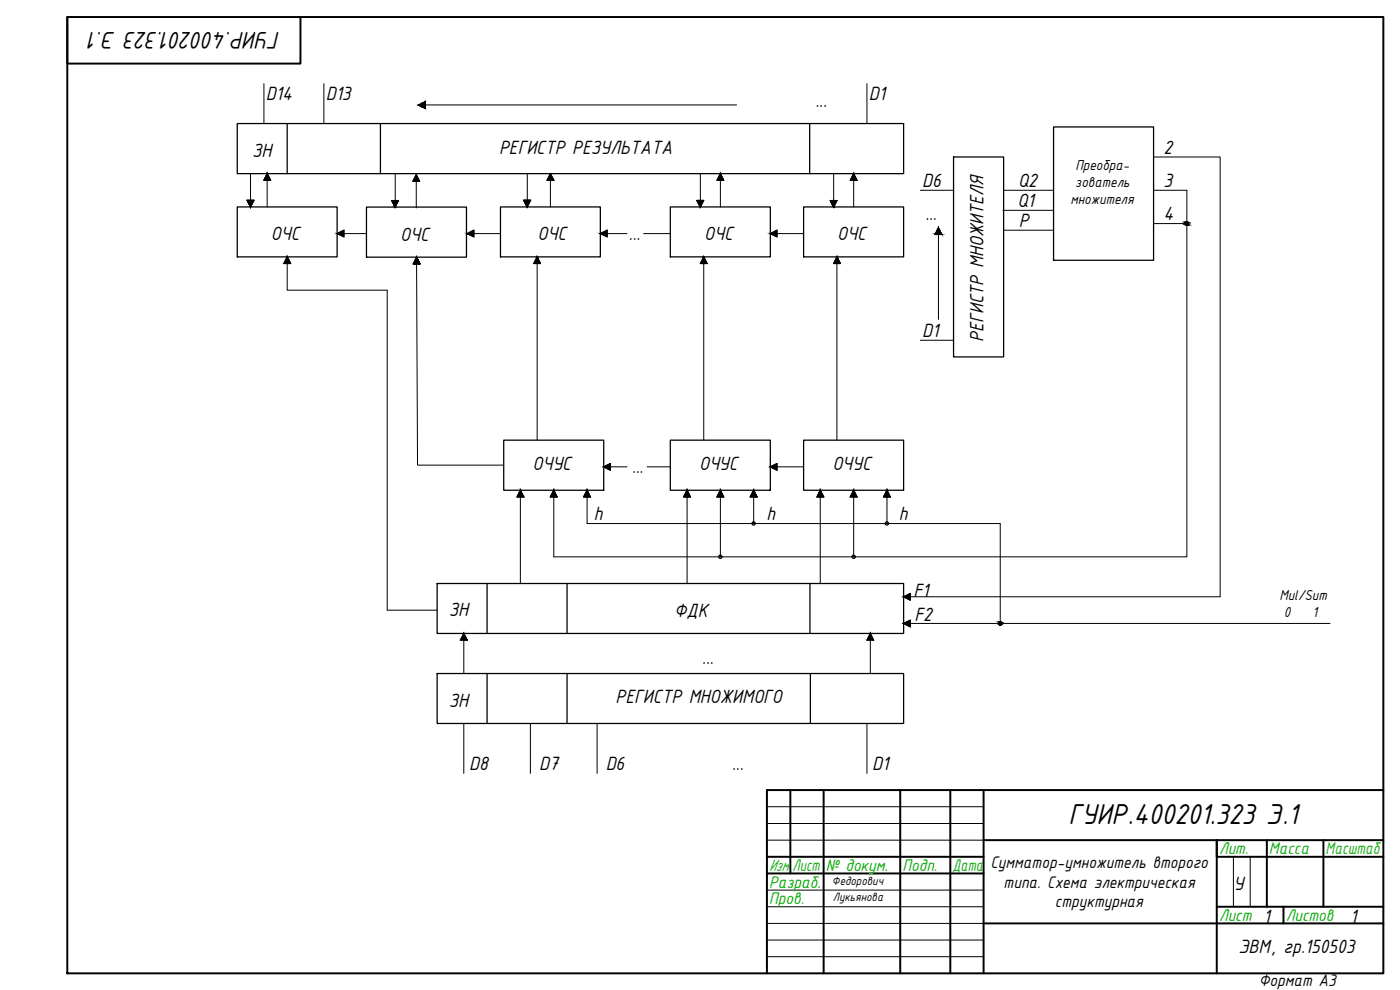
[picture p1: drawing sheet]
<svg xmlns="http://www.w3.org/2000/svg" width="420mm" height="297mm" viewBox="0 0 420 297" stroke-linecap="round" stroke-linejoin="round" font-family="sans-serif">
<!-- layer: 0 -->
<g fill="none" stroke="#000" stroke-width=".59">
<path d="M20.2 5.1h395v286.9h-395zM20.2 5.1v14h70v-14M237.2 237.1v25M247.2 237.1v54.9M270.2 237.1v54.9M285.2 237.1v54.9M295.2 237.1v54.9M415.2 237.1h-185v54.9M230.2 257.1h65M295.2 252.1h120M380.2 252.1v20M397.2 252.1v20"/>
<path d="M415.2 257.1h-50v-5v39.9M230.2 262.1h65M295.2 277.1h120M365.2 272.1h50M385.2 272.1v5"/>
</g>
<path d="M230.2 242h65M230.2 247.1h65M230.2 252.1h65M370.2 257.1v15M375.2 257.1v15M230.2 267.1h65M230.2 272.1h65M230.2 277.1h65M230.2 282.1h65M230.2 287h65" fill="none" stroke="#000" stroke-width=".3"/>
<g fill="none" stroke="#000" stroke-width=".38">
<path d="M71.2 37.1h200v15h-200zM86.2 37.1v15M114.2 37.1v15M125.6 31.5l2-1v2zM126.6 31h1v.5h-1zM126.6 31.6h1v.4h-1zM126.6 31l1 1.5M127.6 30.5l-1 1.5M243 37.1v15M316.2 38.1h30v40h-30zM80.2 52.1l1 2h-2zM124.9 52.4l1 2h-2z"/>
<path d="M165.2 52.1l1 2h-2zM216.2 52.1l1 2h-2zM256.2 52.1l1 2h-2zM286.2 47.1h15v60h-15zM71.2 62.1h30v15h-30zM74.2 60.1h2l-1 2zM86.2 77.1l1 2h-2zM101.2 70.1l2-1v2zM110 62.1h30v15.1h-30zM117.6 60.2h2l-1 2zM125 77.2l1 2h-2zM140.2 70.1l2-1v2z"/>
<path d="M150.2 62.1h30v15h-30zM157.2 60.1h2l-1 2zM161.2 77.1l1 2h-2zM180.2 70.1l2-1v2zM201.2 62.1h30v15h-30zM209.2 60.1h2l-1 2.1zM211.2 77.1l1 2h-2zM231.2 70.1l2-1v2zM241.2 62.1h30v15h-30zM249.2 60.2h2l-1 2zM251.2 77.1l1 2h-2zM281.6 68.4l1 1.9h-2z"/>
<path d="M151.2 132.1h30v15h-30zM201.2 132.1h30v15h-30zM241.2 132.1h30v15h-30zM156.2 147.1l1 2h-2zM166.2 147.1l1 2h-2zM176.2 147.1l1 2h-2zM181.2 140.1l2-1v2zM206.2 147.1l1 2h-2zM216.2 147.1l1 2h-2zM226.2 147.1l1 2h-2zM231.2 140.1l2-1v2zM246.2 147.1l1 2h-2z"/>
<path d="M256.2 147.1l1 2h-2zM266.2 147.1l1 2h-2zM131.2 175.1h140v15h-140zM146.2 175.1v15M170.2 175.1v15M243.1 175.1v15M271.2 179.1l2-1v2zM139.2 190.1l1 2h-2zM261.2 190.1l1 2h-2zM271.2 187.1l2-1v2zM131.2 202.1h140v15h-140zM146.2 202.1v15"/>
<path d="M170.2 202.1v15M243.2 202.1v15"/>
<circle cx="356.2" cy="67.1" r=".49"/>
<circle cx="226.2" cy="157.1" r=".49"/>
<circle cx="266.2" cy="157.1" r=".49"/>
<circle cx="216.2" cy="167.1" r=".49"/>
<circle cx="256.2" cy="167.1" r=".49"/>
<circle cx="300.2" cy="187" r=".49"/>
</g>
<g fill="none" stroke="#000" stroke-width=".3">
<path d="M79.2 25.1v12M97.2 25.1v12M125.6 31.5h95.5M126.6 32l-1-.5 2 1M260.2 25.1v12M75.2 52.1v10M80.2 52.1v10M118.6 52.1v10M124.9 54.4v8M158.2 52.1v10M165.2 54.1v8M210.2 52.1v10"/>
<path d="M216.2 52.1v10M250.2 52v10.1M256.2 52.1v10M276.2 57.1h10M301.2 57.1h15M346.2 47.1h20v132h-95M346.2 57.1h10v110h-190v-20M86.2 77.1v10h30v96h15M101.2 70.1h8.8M125 77.2l.3 62.4h25.9M140.2 70.1h10M161.2 77.1v55"/>
<path d="M180.2 70.1h8M193.2 70.1h8M211.2 77.1v55M231.2 70.1h10M251.2 77.1v55M281.6 68.4v27.4M301 63.1h15M301.2 69.1h15M346.2 67.1h10M276.2 102.1h10M156.2 147.1v28M176.2 147.1v10h124v30"/>
<path d="M181.2 140.1h7M194.2 140.1h7M206.2 147.1v28M216.2 147.1v20M226.2 147.1v10M231.2 140.1h10M246.2 147.1v28M256.2 147.1v20M266.2 147.1v10M139.2 190.1v12M261.2 190.1v12M271.2 187.1h128"/>
<path d="M139.2 217.1v15M159.2 217.1v15M179.2 217.1v15M260.2 217.1v15"/>
</g>
<g fill="#000" stroke="#000" stroke-width=".3">
<path d="M125.6 31.6h1v.4zM125.6 31.5l1-.5v.5zM124.9 52.4l.9 1.7h-1.7zM165.2 52.1l.1 .3h-.2zM101.7 70.3h1.5v.8zM101.2 70.1l2-1v1zM125 77.2v1.9h-.9zM140.7 70.3h1.5v.8zM140.2 70.1l2-1v1zM180.7 70.3h1.5v.8zM180.2 70.1l2-1v1zM231.7 70.3h1.5v.8z"/>
<path d="M231.2 70.1l2-1v1zM281.6 68.4l.4 .7h-.4zM356 66.6h.2zM356.2 67.5h.2zM300 187.5h.4zM300 186.6h.2z"/>
<path d="M126.6 32h.7l.3 .5zM127.3 32l.3 .5v-.5z"/>
<path d="M125.6 31.5h1.3zM125.6 31.5h1.3z"/>
<path d="M125.6 31.5l1.3 .1zM125.6 31.5l1.3 .1z"/>
<path d="M126.9 31.6l.4 .4zM126.9 31.6l.4 .4h-.7z"/>
<path d="M126.6 31l.4 .5 .3-.5zM126.6 31l.4 .5z"/>
<path d="M127.6 30.5l-.3 .5h.3zM126.6 31l1-.5-.3 .5z"/>
<path d="M127.3 31l.3 .5v-.5zM127.3 31l.3 .5h-.6z"/>
<path d="M127 31.6l.6 .4v-.4zM127 31.6l.6 .4h-.3z"/>
<path d="M80.1 52.4l.1 1.7zM80.1 52.4l.1 1.7h-1z"/>
<path d="M80.2 52.1l.1 .3zM80.2 52.1l-.1 .3z"/>
<path d="M80.2 52.4l1 1.7zM80.2 52.4l1 1.7h-1z"/>
<path d="M80.2 52.1v2h1zM80.2 52.1v2h-1z"/>
<path d="M124.1 54.1l1.8 .3-.1-.3zM124.1 54.1l1.8 .3h-2z"/>
<path d="M165.1 52.4l1.1 1.7-.9-1.7zM165.1 52.4l1.1 1.7h-2z"/>
<path d="M216 52.4l.2 1.7v-1.7zM216 52.4l.2 1.7h-1z"/>
<path d="M216.2 52.1l.1 .3zM216.2 52.1l-.2 .3z"/>
<path d="M216.2 52.4l1 1.7zM216.2 52.4l1 1.7h-1z"/>
<path d="M256 52.4l.2 1.7v-1.7zM256 52.4l.2 1.7h-1z"/>
<path d="M256.2 52.1l.1 .3zM256.2 52.1l-.2 .3z"/>
<path d="M256.2 52.4l1 1.7zM256.2 52.4l1 1.7h-1z"/>
<path d="M74.2 60.1h1v2zM75.2 60.1v2l1-2z"/>
<path d="M74.2 60.1l1 1.9zM74.2 60.1h1v1.9z"/>
<path d="M75.2 60.1v1.9l1-1.9zM75.2 60.1v1.9z"/>
<path d="M86.1 77.2l.1 1.9zM86.1 77.2l.1 1.9h-1z"/>
<path d="M86.2 77.2l1 1.9zM86.2 77.2l1 1.9h-1z"/>
<path d="M101.2 70.1l2 .2v-.2zM101.2 70.1l2 .2h-1.5z"/>
<path d="M117.6 60.2h1zM117.6 60.2h1z"/>
<path d="M118.6 60.2v1.9zM118.6 60.2h.9l-.9 1.9z"/>
<path d="M117.6 60.2l1 1.9v-1.9zM117.6 60.2l1 1.9z"/>
<path d="M118.6 60.2h.9zM118.6 60.2h1z"/>
<path d="M124.1 79.1l.9 .1zM124.1 79.1l.9 .1z"/>
<path d="M125 77.2l1 1.9zM125 77.2l1 1.9h-1z"/>
<path d="M125 77.2l1 2zM125 77.2v2h1zM125 77.2v2h-1z"/>
<path d="M125 79.1l1 .1zM125 79.1l1 .1z"/>
<path d="M140.2 70.1l2 .2v-.2zM140.2 70.1l2 .2h-1.5z"/>
<path d="M157.2 60.2h1zM157.2 60.2h1z"/>
<path d="M157.2 60.1h1zM157.2 60.1h1z"/>
<path d="M157.2 60.1l1 .1zM157.2 60.1l1 .1z"/>
<path d="M157.2 60.2l1 1.8v-1.8zM157.2 60.2l1 1.8z"/>
<path d="M158.2 60.1l1 .1zM158.2 60.1l1 .1z"/>
<path d="M158.2 60.2h1zM158.2 60.2h1zM158.2 60.2h1l-1 1.8z"/>
<path d="M158.2 60.1h1zM158.2 60.1h1z"/>
<path d="M161.1 77.2l.1 1.9zM161.1 77.2l.1 1.9h-1z"/>
<path d="M161.2 77.2l1 1.9zM161.2 77.2l1 1.9h-1z"/>
<path d="M180.2 70.1l2 .2v-.2zM180.2 70.1l2 .2h-1.5z"/>
<path d="M209.2 60.1l1 .1zM209.2 60.1l1 .1z"/>
<path d="M210.2 60.2v1.9zM210.2 60.2h1l-1 1.9z"/>
<path d="M209.2 60.2l1 1.9v-1.9zM209.2 60.2l1 1.9z"/>
<path d="M210.2 60.1l1 .1zM210.2 60.1l1 .1z"/>
<path d="M211.1 77.2l.1 1.9zM211.1 77.2l.1 1.9h-1z"/>
<path d="M211.2 77.2l1 1.9zM211.2 77.2l1 1.9h-1z"/>
<path d="M231.2 70.1l2 .2v-.2zM231.2 70.1l2 .2h-1.5z"/>
<path d="M249.2 60.2l1 1.8v-1.8zM249.2 60.2l1 1.8z"/>
<path d="M250.2 60.2v1.8l1-1.8zM250.2 60.2v1.8z"/>
<path d="M251.1 77.2l.1 1.9zM251.1 77.2l.1 1.9h-1z"/>
<path d="M251.2 77.2l1 1.9zM251.2 77.2l1 1.9h-1z"/>
<path d="M281.6 68.4v.7zM281.6 68.4v.7h-.3z"/>
<path d="M281.3 69.1l.3 1v-1zM281.3 69.1l.3 1h-.8z"/>
<path d="M280.8 70.1l.8 .2v-.2zM280.8 70.1l.8 .2h-1z"/>
<path d="M281.6 69.1l.9 1-.5-1zM281.6 69.1l.9 1h-.9z"/>
<path d="M281.6 70.1l1 .2-.1-.2zM281.6 70.1l1 .2h-1z"/>
<path d="M356 66.6l.2 .1zM355.9 66.7h.3z"/>
<path d="M355.9 66.7h.3zM355.9 66.7h.3z"/>
<path d="M355.9 66.7h.3zM355.9 66.7h.3z"/>
<path d="M355.8 66.7l.4 .1zM355.8 66.7l.4 .1z"/>
<path d="M355.8 66.8l.4 .1zM355.8 66.8l.4 .1z"/>
<path d="M355.7 66.9l.5 .1zM355.7 66.9l.5 .1z"/>
<path d="M355.7 67l.5 .1zM355.7 67l.5 .1z"/>
<path d="M355.7 67.1l.5 .1zM355.7 67.1l.5 .1z"/>
<path d="M355.7 67.2l.5 .1zM355.7 67.2l.5 .1z"/>
<path d="M355.7 67.3h.5zM355.7 67.3h.5z"/>
<path d="M355.8 67.3l.4 .1zM355.8 67.3l.4 .1z"/>
<path d="M355.8 67.4l.4 .1zM355.8 67.4l.4 .1z"/>
<path d="M355.9 67.5h.3zM355.9 67.5h.3z"/>
<path d="M355.9 67.5h.3zM355.9 67.5h.3z"/>
<path d="M356 67.5l.2 .1zM356 67.5l.2 .1z"/>
<path d="M356.2 66.6h.2zM356.2 66.6h.2z"/>
<path d="M356.2 66.6l.2 .1zM356.2 66.6l.2 .1z"/>
<path d="M356.2 66.7h.3zM356.2 66.7h.3z"/>
<path d="M356.2 67.5h.2zM356.2 67.5h.2z"/>
<path d="M356.2 66.7h.4zM356.2 66.7h.4z"/>
<path d="M356.2 67.5h.3zM356.2 67.5h.2z"/>
<path d="M356.2 66.7l.4 .1zM356.2 66.7l.4 .1z"/>
<path d="M356.2 67.4h.4zM356.2 67.4l.3 .1z"/>
<path d="M356.2 66.8l.5 .1zM356.2 66.8l.5 .1z"/>
<path d="M356.2 67.3h.4zM356.2 67.3l.4 .1z"/>
<path d="M356.2 66.9l.5 .1zM356.2 66.9l.5 .1z"/>
<path d="M356.2 67l.5 .1zM356.2 67l.5 .1z"/>
<path d="M356.2 67.2l.5 .1zM356.2 67.2l.5 .1z"/>
<path d="M356.2 67.3h.5zM356.2 67.3h.4z"/>
<path d="M356.2 67.1h.5zM356.2 67.1l.5 .1z"/>
<path d="M181.2 140.1l2-1v1zM181.2 140.1l2 1v-1z"/>
<path d="M231.2 140.1l2-1v1zM231.2 140.1l2 1v-1z"/>
<path d="M156.2 147.1v2h1zM156.2 147.1v2h-1z"/>
<path d="M156.2 147.1v2h1zM156.2 147.1v2h-1z"/>
<path d="M166.2 147.1v2h1zM166.2 147.1v2h-1z"/>
<path d="M166.2 147.1v2h1zM166.2 147.1v2h-1z"/>
<path d="M176.2 147.1v2h1zM176.2 147.1v2h-1z"/>
<path d="M176.2 147.1v2h1zM176.2 147.1v2h-1z"/>
<path d="M206.2 147.1v2h1zM206.2 147.1v2h-1z"/>
<path d="M206.2 147.1v2h1zM206.2 147.1v2h-1z"/>
<path d="M216.2 147.1v2h1zM216.2 147.1v2h-1z"/>
<path d="M216.2 147.1v2h1zM216.2 147.1v2h-1z"/>
<path d="M226.2 147.1v2h1zM226.2 147.1v2h-1z"/>
<path d="M226.2 147.1v2h1zM226.2 147.1v2h-1z"/>
<path d="M246.2 147.1v2h1zM246.2 147.1v2h-1z"/>
<path d="M246.2 147.1v2h1zM246.2 147.1v2h-1z"/>
<path d="M256.2 147.1v2h1zM256.2 147.1v2h-1z"/>
<path d="M256.2 147.1v2h1zM256.2 147.1v2h-1z"/>
<path d="M266.2 147.1v2h1zM266.2 147.1v2h-1z"/>
<path d="M266.2 147.1v2h1zM266.2 147.1v2h-1z"/>
<path d="M271.2 179.1l2-1v1zM271.2 179.1l2 1v-1z"/>
<path d="M139.2 190.1v2h1zM139.2 190.1v2h-1z"/>
<path d="M261.2 190.1v2h1zM261.2 190.1v2h-1z"/>
<path d="M271.2 187.1l2-1v1zM271.2 187.1l2 1v-1z"/>
<path d="M299.7 187.1h.5zM299.7 187.1h.5z"/>
<path d="M300 187.5l.3 .1zM300.1 187.6h.2z"/>
<path d="M300 186.6h.2zM299.9 186.6h.3z"/>
<path d="M299.9 186.6l.3 .1zM299.9 186.7h.3z"/>
<path d="M299.9 186.7l.3 .1zM299.9 186.7l.3 .1z"/>
<path d="M299.8 186.8h.4zM299.8 186.8h.4z"/>
<path d="M299.8 186.8l.4 .1zM299.8 186.8l.4 .1z"/>
<path d="M299.7 186.9l.5 .1zM299.7 186.9l.5 .1z"/>
<path d="M299.7 187l.5 .1zM299.7 187l.5 .1z"/>
<path d="M300.2 186.6h.2zM300.2 186.6h.2z"/>
<path d="M300.2 186.6l.3 .1zM300.2 186.6l.3 .1z"/>
<path d="M299.9 187.5h.5zM299.9 187.5h.5z"/>
<path d="M300.2 186.7h.3zM300.2 186.7h.3z"/>
<path d="M300.2 186.7l.4 .1zM300.2 186.7l.4 .1z"/>
<path d="M299.8 187.4h.7zM299.8 187.4l.6 .1z"/>
<path d="M300.2 186.8l.5 .1zM300.2 186.8l.5 .1z"/>
<path d="M299.8 187.4h.8zM299.8 187.4h.7z"/>
<path d="M300.2 186.9l.5 .1zM300.2 186.9l.5 .1z"/>
<path d="M299.7 187.3h1zM299.7 187.3l.9 .1z"/>
<path d="M300.2 187l.5 .1zM300.2 187l.5 .1z"/>
<path d="M299.7 187.1l1 .1zM299.7 187.1l1 .1z"/>
<path d="M299.7 187.2h1zM299.7 187.2l1 .1z"/>
</g>
<g fill="#000" stroke="#000" stroke-width=".3">
<path d="M281.6 68.4v1.9z"/>
<path d="M281.6 68.4l1 1.9h-1zM281.6 68.4l-1 1.9h1z"/>
</g>
<text font-size="9.3" x="320.7" y="247.1">ГУИР.400201.323 Э.1</text>
<text font-size="7.8" x="84.1" y="9.6" transform="rotate(180 84.1 9.6)">ГУИР.400201.323 Э.1</text>
<g font-size="6.2">
<text x="79.8" y="30.1">D14</text>
<text x="97.8" y="30.1">D13</text>
<text x="244.8" y="32.1">...</text>
<text x="260.8" y="30.1">D1</text>
<text x="75.7" y="47.1">ЗН</text>
<text x="149.8" y="46.1">РЕГИСТР РЕЗУЛЬТАТА</text>
<text x="349.2" y="46.1">2</text>
<text x="276.8" y="56.1">D6</text>
<text x="305.6" y="56.1">Q2</text>
<text x="349.2" y="56.1">3</text>
<text x="305.4" y="62.1">Q1</text>
<text x="277.7" y="66.1">...</text>
<text x="305.8" y="68.1">P</text>
<text x="349.2" y="66.1">4</text>
<text x="81.3" y="72.1">ОЧС</text>
<text x="120.1" y="72.2">ОЧС</text>
<text x="161.3" y="72.1">ОЧС</text>
<text x="188.8" y="72.1">...</text>
<text x="211.3" y="72.1">ОЧС</text>
<text x="251.3" y="72.1">ОЧС</text>
<text x="276.8" y="101.1">D1</text>
<text x="295.2" y="102.5" transform="rotate(-90 295.2 102.5)">РЕГИСТР МНОЖИТЕЛЯ</text>
<text x="159.8" y="141.1">ОЧУС</text>
<text x="189.7" y="142.1">...</text>
<text x="209.8" y="141.1">ОЧУС</text>
<text x="249.8" y="141.1">ОЧУС</text>
<text x="178.2" y="156.1">h</text>
<text x="230" y="156.1">h</text>
<text x="269.7" y="156.1">h</text>
<text x="274.2" y="179.1">F1</text>
<text x="134.7" y="184.7">ЗН</text>
<text x="202.4" y="185.1">ФДК</text>
<text x="274.4" y="186.4">F2</text>
<text x="210.8" y="199.1">...</text>
<text x="134.7" y="212.1">ЗН</text>
<text x="184.7" y="211.1">РЕГИСТР МНОЖИМОГО</text>
<text x="140.8" y="231">D8</text>
<text x="161.8" y="231">D7</text>
<text x="181.8" y="231">D6</text>
<text x="219.8" y="231.1">...</text>
<text x="261.8" y="231">D1</text>
<text x="370.2" y="267.1">У</text>
<text x="379.2" y="277.1">1</text>
<text x="405.2" y="277.1">1</text>
<text x="371.7" y="286.1">ЭВМ, гр.150503</text>
</g>
<g font-size="5.4" fill="#00ad00">
<text x="365.8" y="256.4">Лит.</text>
<text x="380.8" y="256.4">Масса</text>
<text x="397.8" y="256.4">Масштаб</text>
<text x="230.8" y="261.4">Изм.</text>
<text x="237.9" y="261.4">Лист</text>
<text x="247.9" y="261.4">№ докум.</text>
<text x="270.8" y="261.4">Подп.</text>
<text x="285.8" y="261.4">Дата</text>
<text x="230.8" y="266.3">Разраб.</text>
<text x="230.8" y="271.3">Пров.</text>
<text x="365.8" y="276.4">Лист</text>
<text x="385.9" y="276.4">Листов</text>
</g>
<g font-size="5.4">
<text x="297.2" y="260.5">Сумматор-умножитель второго</text>
<text x="301.2" y="266.4">типа. Схема электрическая</text>
<text x="316.6" y="272.2">структурная</text>
<text x="377.8" y="295.8">Формат А3</text>
</g>
<g font-size="4.7">
<text x="322.7" y="51.1">Преобра-</text>
<text x="322.7" y="56.1">зователь</text>
<text x="321.2" y="61.1">множителя</text>
<text x="384" y="180.1">Mul/Sum</text>
<text x="385.2" y="185.1">0</text>
<text x="393.9" y="185.1">1</text>
</g>
<g font-size="3.9">
<text x="249.7" y="265.5">Федорович</text>
<text x="249.9" y="270.3">Лукьянова</text>
</g>
</svg>
